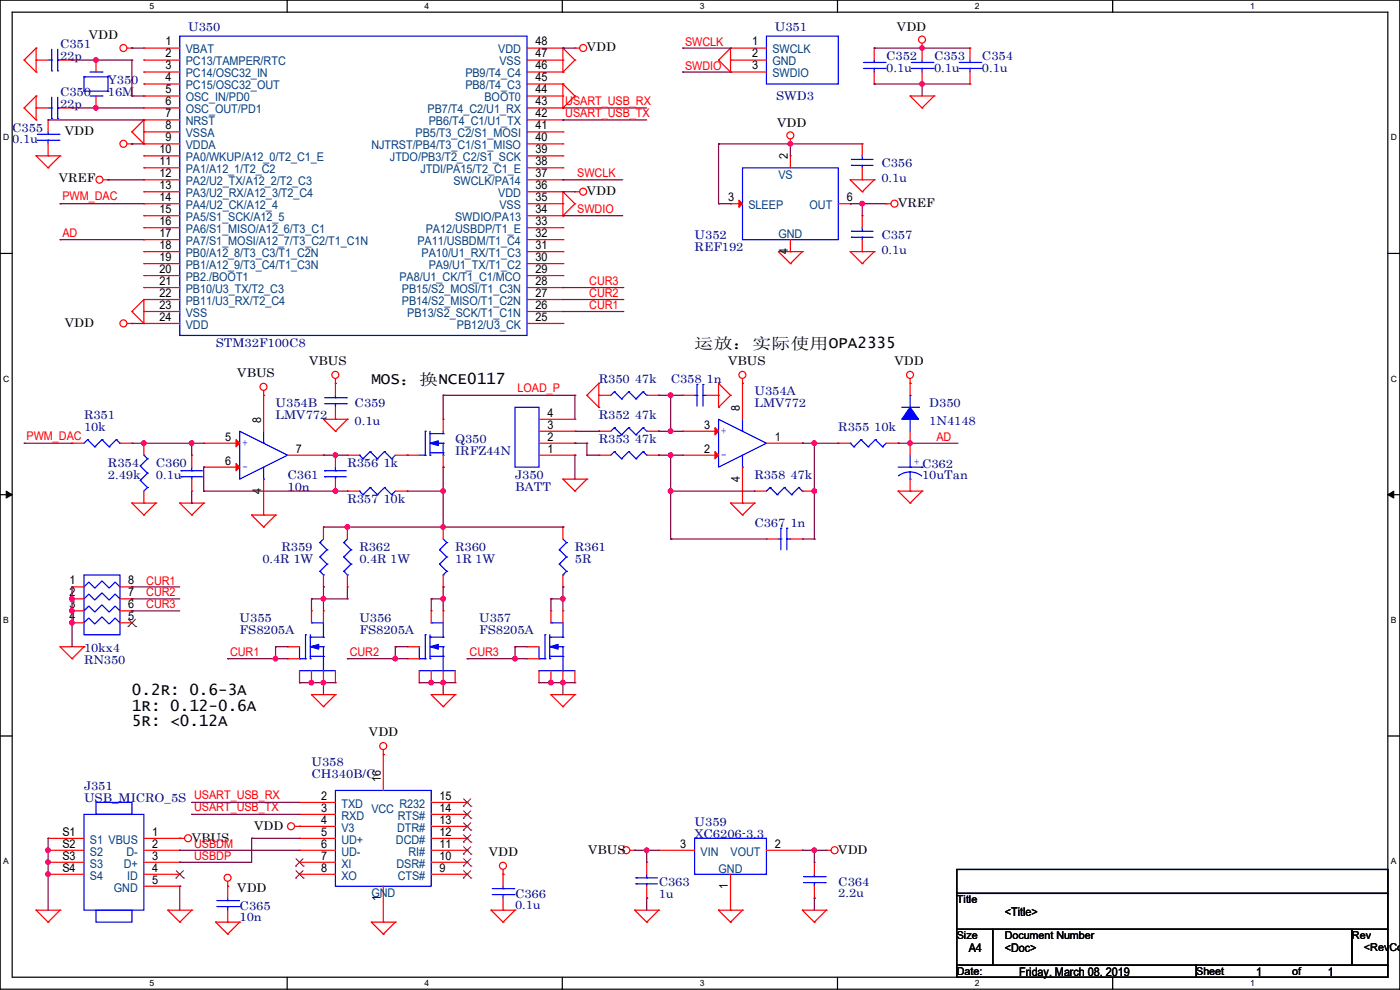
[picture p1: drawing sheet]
<svg xmlns="http://www.w3.org/2000/svg" width="297mm" height="210mm" viewBox="0 0 297 210" stroke-linecap="round" stroke-linejoin="round" font-family="sans-serif">
<path d="M0 0h297v209.8h-297zM2.6 2.6h291.8v204.7h-291.8z" fill="none" stroke="#000" stroke-width=".25"/>
<g fill="#fff">
<path d="M31.7 .3h1v2h-1z"/>
<path d="M31.7 207.6h1v1.9h-1z"/>
</g>
<path d="M60.9 0v2.6M60.9 207.3v2.5" fill="none" stroke="#000" stroke-width=".25"/>
<g fill="#fff">
<path d="M90.1 .3h1v2h-1z"/>
<path d="M90.1 207.6h1v1.9h-1z"/>
</g>
<path d="M119.3 0v2.6M119.3 207.3v2.5" fill="none" stroke="#000" stroke-width=".25"/>
<g fill="#fff">
<path d="M148.5 .3h.9v2h-.9z"/>
<path d="M148.5 207.6h.9v1.9h-.9z"/>
</g>
<path d="M177.7 0v2.6M177.7 207.3v2.5" fill="none" stroke="#000" stroke-width=".25"/>
<g fill="#fff">
<path d="M206.8 .3h1v2h-1z"/>
<path d="M206.8 207.6h1v1.9h-1z"/>
</g>
<path d="M236.1 0v2.6M236.1 207.3v2.5" fill="none" stroke="#000" stroke-width=".25"/>
<g fill="#fff">
<path d="M265.2 .3h1v2h-1z"/>
<path d="M265.2 207.6h1v1.9h-1z"/>
<path d="M.7 28.2h1.2v1.9h-1.2z"/>
<path d="M295.1 28.2h1.2v1.9h-1.2z"/>
<path d="M.7 79.3h1.2v2h-1.2z"/>
<path d="M295.1 79.3h1.2v2h-1.2z"/>
</g>
<path d="M0 53.8h2.6M294.4 53.8h2.6" fill="none" stroke="#000" stroke-width=".25"/>
<g fill="#fff">
<path d="M.7 130.5h1.2v2h-1.2z"/>
<path d="M295.1 130.5h1.1v2h-1.1z"/>
</g>
<path d="M0 104.9h2.6M294.4 104.9h2.6" fill="none" stroke="#000" stroke-width=".25"/>
<path d="M1.3 104.2l1.3 .7-1.3 .8zM294.4 104.9l1.3-.7v1.5z" fill="#000" stroke="#000" stroke-width=".21"/>
<g fill="#fff">
<path d="M.7 181.7h1.2v2h-1.2z"/>
<path d="M295.1 181.7h1.1v2h-1.1z"/>
</g>
<path d="M0 156.1h2.6M294.4 156.1h2.6M203 184.4h91.4v5.1h-91.4zM203 189.5h91.4v7.6h-91.4zM203 197.1h7.6v7.7h-7.6zM210.6 197.1h76.2v7.7h-76.2zM286.8 197.1h7.6v7.7h-7.6zM203 204.8h50.8v2.5h-50.8zM253.8 204.8h40.6v2.5h-40.6z" fill="none" stroke="#000" stroke-width=".25"/>
<g fill="none" stroke="#f00" stroke-width=".25">
<path d="M5.1 12.7h.1M5.1 12.7l2.6 2.6M7.7 15.3h.1M7.7 10.2h.1M7.7 12.7h.1M7.7 10.2v5.1M7.7 10.2l-2.6 2.5M7.7 12.7h2.5M12.7 12.7h2.6M15.3 12.7h.1M20.4 12.7h.1M20.4 12.7v2.6"/>
<path d="M27 10.2h1M28 10.2h.1M30.5 10.2h.1M30.5 12.7h.1M30.5 15.3h.1M30.5 17.8h.1M30.5 10.2h7.6M30.5 12.7h7.6M30.5 15.3h7.6M30.5 17.8h7.6M111.8 10.2h7.6M111.8 12.7h7.6"/>
<path d="M111.8 15.3h7.6M111.8 17.8h7.6M119.4 10.2h.1M119.4 15.3h.1M119.4 17.8h.1M119.4 12.7h.1M119.4 10.2v5.1M119.4 17.8v5.1M119.4 10.2l2.6 2.5M119.4 17.8l2.6 2.6M122 12.7h.1M122 10.2h.1"/>
<path d="M122 10.2h1M122 12.7l-2.6 2.6M152.4 12.7h.1M152.4 12.7l2.6 2.6M155 15.3h.1M155 10.2h.1M155 12.7h.1M155 10.2h7.6M155 10.2v5.1M155 10.2l-2.6 2.5M155 12.7h7.6M155 15.3h7.6"/>
<path d="M185.5 10.2h.1M185.5 17.8h.1M185.5 10.2v2.5M185.5 15.3v2.5M195.6 10.2h.1M195.6 17.8h.1M195.6 9.2v3.5M195.6 15.3v2.5M205.8 10.2h.1M205.8 17.8h.1M205.8 10.2v2.5M205.8 15.3v2.5"/>
<path d="M5.1 22.9h.1M5.1 22.9l2.6 2.5M7.7 33.1h.1M7.7 25.4h.1M7.7 20.4h.1M7.7 22.9h.1M7.7 33.1h5M7.7 33.1l2.5 2.5M7.7 20.4v5M7.7 20.4l-2.6 2.5M7.7 22.9h2.5M10.2 35.6h.1"/>
<path d="M10.2 25.4h.1M10.2 33.1h.1M10.2 25.4v2.6M10.2 30.5v2.6M12.7 33.1h.1M12.7 33.1l-2.5 2.5M12.7 22.9h2.6M15.3 22.9h.1M20.4 22.9h.1M20.4 20.4v2.5M21.9 38.1h1M22.9 38.1h.1"/>
<path d="M27 30.5h1M28 30.5h.1M28 28h.1M28 28l2.5 2.5M30.5 30.5h.1M30.5 25.4h.1M30.5 20.4h.1M30.5 22.9h.1M30.5 28h.1M30.5 33.1h.1M30.5 35.6h.1M30.5 38.1h.1"/>
<path d="M30.5 33.1h7.6M30.5 30.5h7.6M30.5 25.4v5.1M30.5 25.4l-2.5 2.6M30.5 38.1h7.6M30.5 20.4h7.6M30.5 22.9h7.6M30.5 25.4h7.6M30.5 28h7.6M30.5 35.6h7.6M111.8 33.1h7.6M111.8 30.5h7.6"/>
<path d="M111.8 38.1h7.6M111.8 20.4h7.6M111.8 22.9h7.6M111.8 25.4h7.6M111.8 28h7.6M111.8 35.6h7.6M119.4 22.9h.1M119.4 20.4h.1M119.4 25.4h.1M119.4 28h.1M119.4 30.5h.1M119.4 33.1h.1"/>
<path d="M119.4 35.6h.1M119.4 38.1h.1M122 20.4h.1M122 20.4l-2.6 2.5M167.7 30.5h.1M167.7 33.1h.1M167.7 29.5v1M167.7 33.1v2.5M180.4 38.1h.1M180.4 38.1h5.1M180.4 38.1l2.5 2.6M182.9 38.1h.1"/>
<path d="M182.9 30.5h.1M182.9 30.5v2.6M182.9 35.6v2.5M185.5 38.1h.1M185.5 38.1l-2.6 2.6M193.1 20.4h.1M193.1 20.4h5.1M193.1 20.4l2.5 2.5M195.6 22.9h.1M198.2 20.4h.1M198.2 20.4l-2.6 2.5M30.5 40.7h.1"/>
<path d="M30.5 45.8h.1M30.5 43.2h.1M30.5 48.3h.1M30.5 50.8h.1M30.5 53.4h.1M30.5 55.9h.1M30.5 58.5h.1M30.5 53.4h7.6M30.5 43.2h7.6M30.5 40.7h7.6M30.5 45.8h7.6M30.5 48.3h7.6"/>
<path d="M30.5 50.8h7.6M30.5 55.9h7.6M30.5 58.5h7.6M111.8 53.4h7.6M111.8 43.2h7.6M111.8 40.7h7.6M111.8 45.8h7.6M111.8 48.3h7.6M111.8 50.8h7.6M111.8 55.9h7.6M111.8 58.5h7.6M119.4 40.7h.1"/>
<path d="M119.4 45.8h.1M119.4 43.2h.1M119.4 48.3h.1M119.4 50.8h.1M119.4 53.4h.1M119.4 55.9h.1M119.4 58.5h.1M119.4 40.7v5.1M119.4 40.7l2.6 2.5M122 43.2h.1M122 40.7h.1M122 43.2l-2.6 2.6"/>
<path d="M122 40.7h1M155 43.2h.1M155 43.2h2.5M165.1 53.4h.1M165.1 53.4h5.1M165.1 53.4l2.6 2.5M167.7 55.9h.1M167.7 53.4h.1M167.7 50.8v2.6M170.2 53.4h.1M170.2 53.4l-2.5 2.5M177.8 43.2h2.6"/>
<path d="M180.4 53.4h.1M180.4 43.2h.1M180.4 53.4h5.1M180.4 53.4l2.5 2.5M182.9 40.7h.1M182.9 55.9h.1M182.9 53.4h.1M182.9 45.8h.1M182.9 45.8v2.5M182.9 50.8v2.6M185.5 53.4h.1M185.5 53.4l-2.6 2.5"/>
<path d="M188 43.2h.1M188 43.2h1M27 68.6h1M28 66.1h.1M28 68.6h.1M28 66.1l2.5 2.5M30.5 68.6h.1M30.5 63.5h.1M30.5 61h.1M30.5 66.1h.1M30.5 63.5v5.1M30.5 63.5l-2.5 2.6"/>
<path d="M30.5 68.6h7.6M30.5 61h7.6M30.5 63.5h7.6M30.5 66.1h7.6M111.8 68.6h7.6M111.8 61h7.6M111.8 63.5h7.6M111.8 66.1h7.6M119.4 61h.1M119.4 63.5h.1M119.4 66.1h.1M119.4 68.6h.1"/>
<path d="M15.3 94h.1M15.3 94h2.5M25.4 94h2.6M28 94h.1M30.5 94h.1M30.5 94v2.6M40.7 96.6h.1M40.7 96.6v2.5M43.2 94h.1M43.2 99.1h.1M43.2 94h7.6M43.2 99.1h7.6"/>
<path d="M55.9 83.9h.1M55.9 82.8v8.7M61 96.6h7.6M68.6 88.9h.1M68.6 96.6h.1M68.6 88.9h5.1M68.6 88.9l2.6 2.6M71.2 91.5h.1M71.2 81.3h.1M71.2 96.6h.1M71.2 88.9h.1M71.2 80.3v3.6"/>
<path d="M71.2 86.4v2.5M71.2 96.6v2.5M73.7 88.9h.1M73.7 96.6h.1M73.7 88.9l-2.5 2.6M73.7 96.6h2.5M83.9 96.6h5M86.4 96.6h.1M94 88.9h.1M94 99.1h.1M94 88.9v2.6M94 96.6v2.5"/>
<path d="M114.3 88.9h7.7M114.3 94h7.7M114.3 91.5h7.7M114.3 96.6h7.7M122 96.6h.1M122 94h.1M122 91.5h.1M122 88.9h.1M124.5 83.9h.1M124.5 83.9l2.5 2.5M127 86.4h.1M127 81.3h.1"/>
<path d="M127 91.5h.1M127 83.9h.1M127 96.6h.1M127 81.3v5.1M127 81.3l-2.5 2.6M127 91.5h2.6M127 96.6h2.6M127 83.9h2.6M137.2 91.5h2.5M137.2 96.6h2.5M137.2 83.9h2.5M139.7 91.5h.1"/>
<path d="M139.7 83.9h.1M139.7 96.6h.1M144.8 91.5h.1M144.8 96.6h.1M144.8 83.9h.1M144.8 91.5h7.6M144.8 96.6h7.6M144.8 83.9h2.6M149.9 83.9h2.5M152.4 81.3h.1M152.4 86.4h.1M152.4 83.9h.1"/>
<path d="M152.4 81.3v5.1M152.4 81.3l2.6 2.6M155 83.9h.1M155 83.9l-2.6 2.5M157.5 81.3h.1M157.5 80.3v8.6M157.5 99.1v7.6M162.6 94h7.6M170.2 94h.1M177.8 94h.1M177.8 94h2.6M188 94h2.5"/>
<path d="M190.5 94h.1M193.1 81.3h.1M193.1 94h.1M193.1 80.3v3.6M193.1 91.5v5.1M28 106.7h.1M28 106.7h5.1M28 106.7l2.5 2.6M30.5 109.3h.1M30.5 106.7h.1M30.5 104.2v2.5M33.1 106.7h.1"/>
<path d="M33.1 106.7l-2.6 2.6M38.1 106.7h.1M38.1 106.7h5.1M38.1 106.7l2.6 2.6M40.7 109.3h.1M40.7 104.2h.1M40.7 101.6v2.6M43.2 106.7h.1M43.2 106.7l-2.5 2.6M53.4 109.3h.1M53.4 109.3h5.1M53.4 109.3l2.5 2.5"/>
<path d="M55.9 111.8h.1M55.9 109.3h.1M55.9 101.6v7.7M58.5 109.3h.1M58.5 109.3l-2.6 2.5M68.6 111.8h.1M68.6 111.8v2.5M71.2 104.2h.1M71.2 101.6v2.6M73.7 104.2h.1M73.7 111.8h.1M73.7 104.2h2.5"/>
<path d="M73.7 111.8v2.5M83.9 104.2h2.5M86.4 104.2h.1M94 111.8h.1M94 111.8v2.5M119.4 101.6h.1M119.4 111.8h.1M119.4 101.6h5.1M119.4 101.6l2.6 2.6M119.4 111.8v2.5M122 104.2h.1M124.5 101.6h.1"/>
<path d="M124.5 101.6l-2.5 2.6M155 106.7h.1M155 106.7h5.1M155 106.7l2.5 2.6M157.5 109.3h.1M157.5 106.7h.1M160.1 106.7h.1M160.1 104.2h.1M160.1 104.2h2.5M160.1 106.7l-2.6 2.6M162.6 114.3h.1M162.6 114.3h2.5"/>
<path d="M167.7 114.3h2.5M170.2 114.3h.1M170.2 104.2h2.6M172.8 104.2h.1M190.5 104.2h.1M190.5 104.2h5.1M190.5 104.2l2.6 2.5M193.1 106.7h.1M193.1 104.2h.1M193.1 101.6v2.6M195.6 104.2h.1M195.6 104.2l-2.5 2.5"/>
<path d="M12.7 137.2h.1M12.7 137.2h5.1M12.7 137.2l2.6 2.5M15.3 139.7h.1M15.3 124.5h.1M15.3 127h.1M15.3 129.6h.1M15.3 132.1h.1M15.3 124.5h2.5M15.3 127h2.5M15.3 129.6h2.5M15.3 132.1h2.5"/>
<path d="M17.8 137.2h.1M17.8 137.2l-2.5 2.5M25.4 124.5h2.6M25.4 127h2.6M25.4 129.6h2.6M25.4 132.1h2.6M28 132.1h.1M28 129.6h.1M28 127h.1M28 124.5h.1M61 139.7h.1M61 137.2h.1"/>
<path d="M61 137.2h2.5M61 139.7h2.5M66.1 129.6h.1M66.1 129.6v2.5M68.6 124.5h.1M68.6 129.6h.1M68.6 122v2.5M68.6 129.6v2.5M73.7 124.5h.1M73.7 122v2.5M86.4 139.7h.1M86.4 137.2h.1"/>
<path d="M86.4 137.2h2.5M86.4 139.7h2.5M91.5 129.6h.1M91.5 129.6v2.5M94 124.5h.1M94 129.6h.1M94 122v2.5M94 129.6v2.5M111.8 139.7h.1M111.8 137.2h.1M111.8 137.2h2.5M111.8 139.7h2.5"/>
<path d="M116.9 129.6h.1M116.9 129.6v2.5M119.4 124.5h.1M119.4 129.6h.1M119.4 122v2.5M119.4 129.6v2.5M63.5 144.8h.1M63.5 142.3v2.5M66.1 147.4h.1M66.1 144.8h.1M66.1 147.4h5.1M66.1 147.4l2.5 2.5"/>
<path d="M66.1 142.3v2.5M68.6 149.9h.1M68.6 144.8h.1M68.6 142.3v2.5M71.2 147.4h.1M71.2 144.8h.1M71.2 142.3v2.5M71.2 147.4l-2.6 2.5M81.3 159v8.7M88.9 144.8h.1M88.9 142.3v2.5M91.5 147.4h.1"/>
<path d="M91.5 144.8h.1M91.5 147.4h5.1M91.5 147.4l2.5 2.5M91.5 142.3v2.5M94 149.9h.1M94 144.8h.1M94 142.3v2.5M96.6 147.4h.1M96.6 144.8h.1M96.6 147.4l-2.6 2.5M96.6 142.3v2.5M114.3 144.8h.1"/>
<path d="M114.3 142.3v2.5M116.9 147.4h.1M116.9 144.8h.1M116.9 147.4h5.1M116.9 147.4l2.5 2.5M116.9 142.3v2.5M119.4 149.9h.1M119.4 144.8h.1M119.4 142.3v2.5M122 147.4h.1M122 144.8h.1M122 147.4l-2.6 2.5"/>
<path d="M122 142.3v2.5M10.2 177.8h.1M10.2 177.8h7.6M30.5 177.8h8.7M38.1 177.8h.1M62.5 175.3h8.7M63.5 175.3h.1M63.5 170.2h.1M63.5 172.8h.1M63.5 177.8h.1M63.5 177.8h7.7M63.5 170.2h7.7"/>
<path d="M63.5 172.8h7.7M81.3 160.1h.1M91.5 175.3h7.6M91.5 177.8h7.6M91.5 170.2h7.6M91.5 172.8h7.6M99.1 177.8h.1M99.1 175.3h.1M99.1 172.8h.1M99.1 170.2h.1M7.7 193.1h.1M7.7 193.1h5"/>
<path d="M7.7 193.1l2.5 2.5M10.2 195.6h.1M10.2 185.5h.1M10.2 182.9h.1M10.2 180.4h.1M10.2 180.4h7.6M10.2 182.9h7.6M10.2 185.5h7.6M12.7 193.1h.1M12.7 193.1l-2.5 2.5M30.5 180.4h7.6M30.5 182.9h7.6"/>
<path d="M30.5 185.5h7.6M30.5 188h7.6M35.6 193.1h.1M35.6 193.1h5.1M35.6 193.1l2.5 2.5M38.1 195.6h.1M38.1 180.4h.1M38.1 182.9h.1M38.1 185.5h.1M38.1 188h.1M40.7 193.1h.1M40.7 193.1l-2.6 2.5"/>
<path d="M45.8 195.6h.1M45.8 195.6h5M45.8 195.6l2.5 2.6M48.3 198.2h.1M48.3 188h.1M48.3 195.6h.1M48.3 187v3.5M48.3 193.1v2.5M50.8 195.6h.1M50.8 195.6l-2.5 2.6M63.5 180.4h.1M63.5 182.9h.1"/>
<path d="M63.5 185.5h.1M63.5 180.4h7.7M63.5 182.9h7.7M63.5 185.5h7.7M78.8 195.6h.1M78.8 195.6h5.1M78.8 195.6l2.5 2.6M81.3 198.2h.1M81.3 195.6h.1M81.3 188v7.6M83.9 195.6h.1M83.9 195.6l-2.6 2.6"/>
<path d="M91.5 180.4h7.6M91.5 182.9h7.6M91.5 185.5h7.6M99.1 185.5h.1M99.1 182.9h.1M99.1 180.4h.1M104.2 193.1h.1M104.2 193.1h5.1M104.2 193.1l2.5 2.5M106.7 185.5h.1M106.7 195.6h.1M106.7 193.1h.1"/>
<path d="M106.7 184.4v3.6M106.7 190.5v2.6M109.3 193.1h.1M109.3 193.1l-2.6 2.5M133.6 180.4h1.1M134.7 193.1h.1M134.7 180.4h.1M134.7 193.1h5M134.7 193.1l2.5 2.5M137.2 195.6h.1M137.2 190.5h.1M137.2 182.9h.1"/>
<path d="M137.2 182.9v2.6M137.2 188v2.5M139.7 193.1h.1M139.7 180.4h.1M139.7 193.1l-2.5 2.5M139.7 180.4h7.7M152.4 193.1h.1M152.4 193.1h5.1M152.4 193.1l2.6 2.5M155 195.6h.1M155 193.1h.1M155 185.5v7.6"/>
<path d="M157.5 193.1h.1M157.5 193.1l-2.5 2.5M162.6 180.4h7.6M170.2 193.1h.1M170.2 180.4h.1M170.2 193.1h5.1M170.2 193.1l2.6 2.5M172.8 195.6h.1M172.8 182.9h.1M172.8 190.5h.1M172.8 182.9v2.6M172.8 188v2.5"/>
<path d="M175.3 193.1h.1M175.3 180.4h.1M175.3 193.1l-2.5 2.5M175.3 180.4h1"/>
<circle cx="26.2" cy="10.2" r=".74"/>
<circle cx="123.7" cy="10.2" r=".74"/>
<circle cx="195.6" cy="8.4" r=".74"/>
<circle cx="21.1" cy="38.1" r=".74"/>
<circle cx="26.2" cy="30.5" r=".74"/>
<circle cx="167.7" cy="28.7" r=".74"/>
<circle cx="123.7" cy="40.7" r=".74"/>
<circle cx="189.8" cy="43.2" r=".74"/>
<circle cx="26.2" cy="68.6" r=".74"/>
<circle cx="71.1" cy="79.5" r=".74"/>
<circle cx="157.5" cy="79.5" r=".74"/>
<circle cx="193.1" cy="79.5" r=".74"/>
<circle cx="55.9" cy="82.1" r=".74"/>
<circle cx="81.3" cy="158.3" r=".74"/>
<circle cx="39.9" cy="177.8" r=".74"/>
<circle cx="61.7" cy="175.3" r=".74"/>
<circle cx="48.3" cy="186.2" r=".74"/>
<circle cx="106.7" cy="183.7" r=".74"/>
<circle cx="132.9" cy="180.4" r=".74"/>
<circle cx="177.1" cy="180.4" r=".74"/>
</g>
<g fill="none" stroke="#00f" stroke-width=".25">
<path d="M10.2 12.7h.8M11 15h.1M11 12.7h.1M11 10.5v4.5M12.2 12.7h.1M12.2 15h.1M12.2 12.7h.5M12.2 10.5v4.5M17.8 16.3h.1M17.8 19.3h.1M17.8 19.3h5.1M17.8 16.3h5.1"/>
<path d="M17.8 16.3v3M19.1 15.3h2.5M21.6 15.3h.1M22.9 19.3h.1M22.9 16.3h.1M22.9 16.3v3M38.1 7.7h73.7v63.5h-73.7zM162.6 7.7h15.2v10.1h-15.2zM183.2 14.5h4.5M183.2 13.3h4.5M185.5 13.3h.1M185.5 14.5h.1"/>
<path d="M185.5 12.7v.6M185.5 14.5v.8M187.7 14.5h.1M187.7 13.3h.1M193.3 14.5h4.6M193.3 13.3h4.6M195.6 13.3h.1M195.6 14.5h.1M195.6 12.7v.6M195.6 14.5v.8M197.9 14.5h.1M197.9 13.3h.1"/>
<path d="M203.5 14.5h4.6M203.5 13.3h4.6M205.8 13.3h.1M205.8 14.5h.1M205.8 12.7v.6M205.8 14.5v.8M208.1 14.5h.1M208.1 13.3h.1M7.9 29.8h4.6M7.9 28.5h4.6M10.2 28.5h.1M10.2 29.8h.1"/>
<path d="M10.2 28v.5M10.2 29.8v.7M10.2 22.9h.8M11 25.2h.1M11 22.9h.1M11 20.6v4.6M12.2 22.9h.1M12.2 25.2h.1M12.2 20.6v4.6M12.2 22.9h.5M12.5 29.8h.1M12.5 28.5h.1"/>
<path d="M19.1 20.4h2.5M21.6 20.4h.1M157.5 35.6h20.3v15.2h-20.3zM180.6 33.8h.1M180.6 35.1h.1M180.6 33.8h4.6M180.6 35.1h4.6M182.9 35.1h.1M182.9 33.8h.1M182.9 33.1v.7M182.9 35.1v.5M180.6 49.1h.1"/>
<path d="M180.6 50.3h.1M180.6 49.1h4.6M180.6 50.3h4.6M182.9 50.3h.1M182.9 49.1h.1M182.9 48.3v.8M182.9 50.3v.5M18.6 93.3h.1M18.6 93.3l-.8 .7M18.6 93.3l1.5 1.5M20.1 94.8h.1M21.6 93.3h.1"/>
<path d="M21.6 93.3l-1.5 1.5M21.6 93.3l1.6 1.5M23.2 94.8h.1M24.7 93.3h.1M24.7 93.3l-1.5 1.5M24.7 93.3l.7 .7M25.4 94h.1M29.8 98.8h.1M29.8 98.8l1.5 1.6M30.5 96.6h.1M30.5 96.6l.8 .7M31.3 97.3h.1"/>
<path d="M31.3 97.3l-1.5 1.5M38.4 99.9h.1M38.4 99.9h4.6M40.7 99.9h.1M40.7 99.1v.8M50.8 91.5l10.2 5.1-10.2 5zM55.9 94h.1M55.9 91.5v2.5M55.9 99.1v2.5M68.9 99.9h.1M68.9 99.9h4.5M68.9 85.6h4.5"/>
<path d="M68.9 84.4h4.5M71.2 99.9h.1M71.2 84.4h.1M71.2 85.6h.1M71.2 83.9v.5M71.2 85.6v.8M71.2 99.1v.8M73.4 85.6h.1M73.4 84.4h.1M76.2 96.6h.1M76.2 96.6l.8 .7M77 97.3h.1"/>
<path d="M78.5 95.8h.1M78.5 95.8l1.6 1.5M78.5 95.8l-1.5 1.5M80.1 97.3h.1M81.6 95.8h.1M81.6 95.8l1.5 1.5M81.6 95.8l-1.5 1.5M83.1 97.3h.1M83.9 96.6l-.8 .7M88.9 96.6h1.3M90.2 96.6h.1M90.2 91.5h.1"/>
<path d="M90.2 91.5v5.1M91.2 96.6h.1M91.2 92h.1M91.2 91.5v5.1M91.2 92h2.8M91.2 96.1h2.8M93 94h1M94 92h.1M94 94h.1M94 96.6h.1M94 96.1h.1M94 91.5v.5"/>
<path d="M94 94v2.6M109.3 86.4h5v12.7h-5zM130.3 90.7h.1M130.3 83.1h.1M130.3 95.8h.1M130.3 90.7l-.7 .8M130.3 90.7l1.6 1.5M130.3 83.1l-.7 .8M130.3 83.1l1.6 1.5M130.3 95.8l-.7 .8M130.3 95.8l1.6 1.5M131.9 92.2h.1"/>
<path d="M131.9 84.6h.1M131.9 97.3h.1M133.4 90.7h.1M133.4 83.1h.1M133.4 95.8h.1M133.4 90.7l-1.5 1.5M133.4 90.7l1.5 1.5M133.4 83.1l-1.5 1.5M133.4 83.1l1.5 1.5M133.4 95.8l-1.5 1.5M133.4 95.8l1.5 1.5M134.9 92.2h.1"/>
<path d="M134.9 84.6h.1M134.9 97.3h.1M136.4 90.7h.1M136.4 83.1h.1M136.4 95.8h.1M136.4 90.7l-1.5 1.5M136.4 90.7l.8 .8M136.4 83.1l-1.5 1.5M136.4 83.1l.8 .8M136.4 95.8l-1.5 1.5M136.4 95.8l.8 .8M137.2 91.5h.1"/>
<path d="M137.2 83.9h.1M137.2 96.6h.1M147.4 83.9h.5M147.9 83.9h.1M147.9 81.6h.1M147.9 81.6v4.5M149.1 81.6h.1M149.1 83.9h.1M149.1 83.9h.8M149.1 81.6v4.5M152.4 88.9l10.2 5.1-10.2 5.1zM157.5 91.5h.1"/>
<path d="M157.5 99.1h.1M157.5 88.9v2.6M157.5 96.6v2.5M180.4 94h.1M180.4 94l.7 .8M181.1 94.8h.1M182.7 93.3h.1M182.7 93.3l1.5 1.5M182.7 93.3l-1.6 1.5M184.2 94.8h.1M185.7 93.3h.1M185.7 93.3l1.5 1.5"/>
<path d="M185.7 93.3l-1.5 1.5M187.2 94.8h.1M188 94l-.8 .8M190.5 99.1h5.1M191.3 86.4h3.6M193.1 99.1h.1M193.1 88.9h.1M193.1 83.9h.1M193.1 83.9v2.5M193.1 88.9v2.6M193.1 96.6v2.5M194.9 86.4h.1"/>
<path d="M195.6 99.1h.1M29.8 101.9h.1M29.8 101.9l1.5 1.5M31.3 103.4h.1M31.3 100.4h.1M31.3 103.4l-.8 .8M31.3 100.4l-1.5 1.5M38.4 101.1h.1M38.4 101.1h4.6M40.7 101.1h.1M40.7 101.1v.5M55.9 101.6h.1"/>
<path d="M67.9 115.1h.1M67.9 118.2h.1M67.9 115.1l1.5 1.5M67.9 118.2l1.5 1.5M68.6 114.3l-.7 .8M68.9 101.1h.1M68.9 101.1h4.5M69.4 116.6h.1M69.4 119.7h.1M69.4 116.6l-1.5 1.6M69.4 119.7l-1.5 1.5M71.2 101.1h.1"/>
<path d="M71.2 101.1v.5M72.9 115.1h.1M72.9 118.2h.1M72.9 115.1l1.6 1.5M72.9 118.2l1.6 1.5M73.7 114.3l-.8 .8M74.5 116.6h.1M74.5 119.7h.1M74.5 116.6l-1.6 1.6M74.5 119.7l-1.6 1.5M76.2 104.2h.1M76.2 104.2l.8 .7"/>
<path d="M77 104.9h.1M78.5 103.4h.1M78.5 103.4l1.6 1.5M78.5 103.4l-1.5 1.5M80.1 104.9h.1M81.6 103.4h.1M81.6 103.4l1.5 1.5M81.6 103.4l-1.5 1.5M83.1 104.9h.1M83.9 104.2l-.8 .7M93.3 116.6h.1M93.3 119.7h.1"/>
<path d="M93.3 116.6l1.5 1.6M93.3 119.7l1.5 1.5M94 114.3l.8 .8M94.8 115.1h.1M94.8 118.2h.1M94.8 115.1l-1.5 1.5M94.8 118.2l-1.5 1.5M118.7 116.6h.1M118.7 119.7h.1M118.7 116.6l1.5 1.6M118.7 119.7l1.5 1.5M119.4 114.3l.8 .8"/>
<path d="M120.2 115.1h.1M120.2 118.2h.1M120.2 115.1l-1.5 1.5M120.2 118.2l-1.5 1.5M163.4 103.4h.1M163.4 103.4l-.8 .8M163.4 103.4l1.5 1.5M164.9 104.9h.1M165.1 114.3h.6M165.7 114.3h.1M165.7 112.1h.1M165.7 112.1v4.5"/>
<path d="M166.4 103.4h.1M166.4 103.4l-1.5 1.5M166.4 103.4l1.5 1.5M166.9 112.1h.1M166.9 114.3h.1M166.9 114.3h.8M166.9 112.1v4.5M167.9 104.9h.1M169.5 103.4h.1M169.5 103.4l-1.6 1.5M169.5 103.4l.7 .8M170.2 104.2h.1"/>
<path d="M193.1 101.6h.1M193.1 100.1l1.5 .3 .9 .6M193.1 100.1l-1.1 .2-1.4 .7M193.1 100.1v1.5M17.8 122h7.6v12.7h-7.6zM17.8 124.5l1-1 1.3 1.3 1.5-1.6 1.6 1.6 1.2-1.3 1 1M17.8 127l1-1 1.3 1.3 1.5-1.5 1.6 1.5 1.2-1.3 1 1M17.8 129.6l1-1 1.3 1.2 1.5-1.5 1.6 1.5 1.2-1.2 1 1M17.8 132.1l1-1 1.3 1.3 1.5-1.5 1.6 1.5 1.2-1.3 1 1M63.5 139.7h.1M63.5 139.7h1.3M63.5 137.2v2.5"/>
<path d="M64.8 139.7h.1M64.8 134.7h.1M64.8 134.7v5M65.8 139.7h.1M65.8 135.2h.1M65.8 134.7v5M65.8 135.2h2.8M65.8 139.2h2.8M66.1 132.1h.1M66.1 132.1h2.5v3.1M67.6 137.2h1M67.9 121.2h.1"/>
<path d="M67.9 121.2l.7 .8M68.6 122h.1M68.6 135.2h.1M68.6 137.2h.1M68.6 139.2h.1M68.6 137.2v5.1M72.9 121.2h.1M72.9 121.2l.8 .8M73.7 122h.1M88.9 139.7h.1M88.9 139.7h1.3M88.9 137.2v2.5"/>
<path d="M90.2 139.7h.1M90.2 134.7h.1M90.2 134.7v5M91.2 139.7h.1M91.2 135.2h.1M91.2 135.2h2.8M91.2 139.2h2.8M91.2 134.7v5M91.5 132.1h.1M91.5 132.1h2.5v3.1M93 137.2h1M94 122h.1"/>
<path d="M94 135.2h.1M94 137.2h.1M94 139.2h.1M94 137.2v5.1M94.8 121.2h.1M94.8 121.2l-.8 .8M114.3 139.7h.1M114.3 139.7h1.3M114.3 137.2v2.5M115.6 139.7h.1M115.6 134.7h.1M115.6 134.7v5"/>
<path d="M116.6 139.7h.1M116.6 135.2h.1M116.6 135.2h2.8M116.6 139.2h2.8M116.6 134.7v5M116.9 132.1h.1M116.9 132.1h2.5v3.1M118.4 137.2h1M119.4 122h.1M119.4 135.2h.1M119.4 137.2h.1M119.4 139.2h.1"/>
<path d="M119.4 137.2v5.1M120.2 121.2h.1M120.2 121.2l-.8 .8M63.5 142.3h.1M63.5 142.3h7.7M68.6 142.3h.1M88.9 142.3h.1M88.9 142.3h7.7M94 142.3h.1M114.3 142.3h.1M114.3 142.3h7.7M119.4 142.3h.1"/>
<path d="M17.8 172.8h12.7v20.3h-12.7zM20.4 170.2h7.6v2.6h-7.6zM71.2 167.7h20.3v20.3h-20.3zM147.4 177.8h15.2v7.7h-15.2zM20.4 193.1h7.6v2.5h-7.6zM46 192.3h4.6M46 191.1h4.6M48.3 191.1h.1M48.3 192.3h.1M48.3 190.5v.6M48.3 192.3v.8M50.6 192.3h.1"/>
<path d="M50.6 191.1h.1M104.4 189.8h4.6M104.4 188.5h4.6M106.7 188.5h.1M106.7 189.8h.1M106.7 188v.5M106.7 189.8v.7M109 189.8h.1M109 188.5h.1M134.9 186.2h.1M134.9 187.5h.1M134.9 186.2h4.6"/>
<path d="M134.9 187.5h4.6M137.2 187.5h.1M137.2 186.2h.1M137.2 185.5v.7M137.2 187.5v.5M170.5 187.2h4.5M170.5 186h4.5M172.8 186h.1M172.8 187.2h.1M172.8 185.5v.5M172.8 187.2v.8M175 187.2h.1"/>
<path d="M175 186h.1"/>
</g>
<g fill="none" stroke="#804000" stroke-width=".21">
<path d="M27.2 132.9h.1M27.2 131.4l1.6 1.5M28.7 131.4l-1.5 1.5M28.8 132.9h.1M98.3 178.6h.1M98.3 176.1h.1M98.3 173.6h.1M98.3 171h.1M98.3 179.6l1.6 1.6M98.3 177.1l1.6 1.5M98.3 174.5l1.6 1.6M98.3 172l1.6 1.6"/>
<path d="M98.3 169.5l1.6 1.5M99.9 179.6l-1.6 1.6M99.9 177.1l-1.6 1.5M99.9 174.5l-1.6 1.6M99.9 172l-1.6 1.6M99.9 169.5l-1.6 1.5M99.9 178.6h.1M99.9 176.1h.1M99.9 173.6h.1M99.9 171h.1M37.3 186.3h.1M37.4 184.7l1.5 1.6"/>
<path d="M38.9 184.7l-1.6 1.6M38.9 186.3h.1M62.7 183.7h.1M62.7 186.3h.1M62.8 182.2l1.5 1.5M62.8 184.7l1.5 1.6M64.3 182.2l-1.6 1.5M64.3 184.7l-1.6 1.6M64.3 183.7h.1M64.3 186.3h.1M98.3 186.3h.1M98.3 183.7h.1"/>
<path d="M98.3 181.2h.1M98.3 184.7l1.6 1.6M98.3 182.2l1.6 1.5M99.9 184.7l-1.6 1.6M99.9 182.2l-1.6 1.5M99.9 186.3h.1M99.9 183.7h.1M99.9 181.2h.1"/>
</g>
<g fill="#f00" stroke="#f00" stroke-width=".25">
<path d="M50.1 93.3l.7 .7-.7 .8z"/>
<path d="M50.1 98.3l.7 .8-.7 .8z"/>
<path d="M156.8 42.5l.7 .7-.7 .8z"/>
<path d="M151.7 90.7l.7 .8-.7 .7z"/>
<path d="M151.7 95.8l.7 .8-.7 .7z"/>
</g>
<g fill="#00f" stroke="#00f" stroke-width=".25">
<path d="M65.8 137.2l1.8-.5v1z"/>
<path d="M91.2 137.2l1.8-.5v1z"/>
<path d="M116.6 137.2l1.8-.5v1z"/>
<path d="M91.2 94l1.8-.5v1z"/>
<path d="M193.1 86.4l1.8 2.5h-3.6z" fill-rule="evenodd"/>
</g>
<g fill="none" stroke="#800040" stroke-width=".25">
<path d="M15.3 12.7h.1M15.3 12.7h12.7M20.4 12.7h.1M28 12.7h.1M28 10.2h.1M28 12.7v7.7M28 10.2h2.5M119.4 10.2h.1M119.4 10.2h2.6M144.8 10.2h.1M144.8 15.3h.1M144.8 10.2h10.2"/>
<path d="M144.8 15.3h10.2M185.5 10.2h.1M185.5 17.8h.1M185.5 10.2h20.3M185.5 17.8h20.3M195.6 10.2h.1M195.6 17.8h.1M195.6 17.8v2.6M10.2 25.4h.1M10.2 25.4h20.3M15.3 22.9h.1M15.3 22.9h15.2"/>
<path d="M20.4 22.9h.1M22.9 38.1h.1M22.9 38.1h7.6M28 30.5h.1M28 20.4h.1M28 30.5h2.5M28 20.4h2.5M119.4 38.1h.1M119.4 22.9h.1M119.4 25.4h.1M119.4 22.9h17.8M119.4 25.4h17.8"/>
<path d="M119.4 38.1h12.7M152.4 30.5h.1M152.4 30.5h30.5M152.4 30.5v12.7M167.7 30.5h.1M167.7 30.5v2.6M12.7 43.2h.1M12.7 50.8h.1M12.7 43.2h17.8M12.7 50.8h17.8M119.4 45.8h.1M119.4 40.7h.1"/>
<path d="M119.4 45.8h12.7M119.4 40.7h2.6M152.4 43.2h.1M152.4 43.2h2.6M180.4 43.2h.1M180.4 43.2h7.6M182.9 43.2h.1M182.9 43.2v2.6M28 68.6h.1M28 68.6h2.5M119.4 66.1h12.7M119.4 63.5h12.7"/>
<path d="M119.4 61h12.7M132.1 66.1h.1M132.1 63.5h.1M132.1 61h.1M5.1 94h.1M5.1 94h10.2M28 94h15.2M30.5 94h.1M40.7 94h.1M40.7 94v2.6M43.2 99.1h.1M43.2 99.1v5.1"/>
<path d="M68.6 96.6h.1M68.6 96.6h5.1M71.2 96.6h.1M94 99.1h.1M94 83.9h.1M94 83.9v5M94 99.1v12.7M94 83.9h28M122 96.6h.1M122 83.9h.1M122 94h.1M122 94h2.5"/>
<path d="M122 83.9v5M122 96.6v5M122 91.5h5M124.5 96.6h.1M124.5 94h.1M124.5 96.6h2.5M124.5 94v2.6M127 91.5h.1M139.7 91.5h.1M139.7 96.6h.1M139.7 83.9h.1M139.7 96.6h5.1"/>
<path d="M139.7 83.9h5.1M139.7 91.5h5.1M142.3 83.9h.1M142.3 96.6h.1M142.3 91.5h.1M142.3 83.9v7.6M142.3 96.6v17.7M170.2 94h.1M170.2 94h7.6M172.8 94h.1M172.8 94v20.3M190.5 94h.1"/>
<path d="M190.5 94h12.7M193.1 94h.1M40.7 106.7h.1M40.7 104.2v2.5M43.2 104.2h.1M43.2 104.2h30.5M68.6 111.8h50.8M71.2 104.2h.1M73.7 111.8h.1M86.4 104.2h7.6M94 111.8h.1M94 104.2h.1"/>
<path d="M119.4 111.8h.1M142.3 114.3h.1M142.3 104.2h.1M142.3 104.2h17.8M142.3 114.3h20.3M170.2 114.3h2.6M172.8 114.3h.1M172.8 104.2h.1M15.3 124.5h.1M15.3 127h.1M15.3 129.6h.1M15.3 132.1h.1"/>
<path d="M15.3 124.5v12.7M28 124.5h.1M28 127h.1M28 129.6h.1M28 127h10.1M28 124.5h10.1M28 129.6h10.1M48.3 139.7h.1M48.3 139.7h12.7M58.5 137.2h.1M58.5 139.7h.1M58.5 137.2h2.5"/>
<path d="M58.5 137.2v2.5M66.1 127h.1M66.1 127h7.6M66.1 127v2.6M68.6 124.5h.1M68.6 127h.1M68.6 124.5v5.1M73.7 139.7h.1M73.7 127h.1M73.7 139.7h12.7M73.7 124.5v2.5M83.9 139.7h.1"/>
<path d="M83.9 137.2h.1M83.9 137.2h2.5M83.9 137.2v2.5M91.5 127h.1M91.5 127h2.5M91.5 127v2.6M94 124.5h.1M94 127h.1M94 124.5v5.1M99.1 139.7h.1M99.1 139.7h12.7M109.3 139.7h.1"/>
<path d="M109.3 137.2h.1M109.3 137.2h2.5M109.3 137.2v2.5M116.9 127h.1M116.9 127h2.5M116.9 127v2.6M119.4 124.5h.1M119.4 127h.1M119.4 124.5v5.1M63.5 144.8h.1M63.5 144.8h7.7M66.1 144.8h.1"/>
<path d="M68.6 144.8h.1M68.6 144.8v2.6M88.9 144.8h.1M88.9 144.8h7.7M91.5 144.8h.1M94 144.8h.1M94 144.8v2.6M114.3 144.8h.1M114.3 144.8h7.7M116.9 144.8h.1M119.4 144.8h.1M119.4 144.8v2.6"/>
<path d="M10.2 177.8h.1M10.2 177.8v15.3M40.7 172.8h.1M40.7 170.2h.1M40.7 172.8h22.8M40.7 170.2h22.8M53.4 177.8h.1M53.4 177.8h10.1M53.4 177.8v5.1h-15.3M10.2 180.4h.1M10.2 182.9h.1M10.2 185.5h.1"/>
<path d="M38.1 180.4h.1M38.1 182.9h.1M38.1 188h.1M38.1 180.4h25.4M38.1 188v5.1M134.7 180.4h.1M134.7 180.4h5M137.2 180.4h.1M137.2 190.5h.1M137.2 180.4v2.5M137.2 190.5v2.6M170.2 180.4h.1"/>
<path d="M170.2 180.4h5.1M172.8 190.5h.1M172.8 180.4h.1M172.8 180.4v2.5M172.8 190.5v2.6"/>
</g>
<g fill="#f0f" stroke="#f0f" stroke-width=".25">
<circle cx="20.3" cy="12.7" r=".49"/>
<circle cx="20.3" cy="22.9" r=".49"/>
<circle cx="137.2" cy="180.4" r=".49"/>
<circle cx="172.7" cy="180.4" r=".49"/>
<circle cx="71.1" cy="96.5" r=".49"/>
<circle cx="71.1" cy="104.2" r=".49"/>
<circle cx="94" cy="104.2" r=".49"/>
<circle cx="94" cy="111.8" r=".49"/>
<circle cx="167.7" cy="30.5" r=".49"/>
<circle cx="182.9" cy="43.2" r=".49"/>
<circle cx="195.6" cy="10.2" r=".49"/>
<circle cx="195.6" cy="17.8" r=".49"/>
<circle cx="193.1" cy="94" r=".49"/>
<circle cx="58.4" cy="139.7" r=".49"/>
<circle cx="66.1" cy="144.8" r=".49"/>
<circle cx="68.6" cy="144.8" r=".49"/>
<circle cx="68.6" cy="127" r=".49"/>
<circle cx="83.8" cy="139.7" r=".49"/>
<circle cx="94" cy="144.8" r=".49"/>
<circle cx="91.5" cy="144.8" r=".49"/>
<circle cx="94" cy="127" r=".49"/>
<circle cx="119.4" cy="127" r=".49"/>
<circle cx="109.2" cy="139.7" r=".49"/>
<circle cx="119.4" cy="144.8" r=".49"/>
<circle cx="116.9" cy="144.8" r=".49"/>
<circle cx="15.3" cy="127" r=".49"/>
<circle cx="15.3" cy="129.6" r=".49"/>
<circle cx="15.3" cy="132.1" r=".49"/>
<circle cx="142.3" cy="83.8" r=".49"/>
<circle cx="142.3" cy="96.5" r=".49"/>
<circle cx="172.7" cy="94" r=".49"/>
<circle cx="10.2" cy="180.4" r=".49"/>
<circle cx="10.2" cy="182.9" r=".49"/>
<circle cx="10.2" cy="185.4" r=".49"/>
<circle cx="142.3" cy="91.5" r=".49"/>
<circle cx="30.5" cy="94" r=".49"/>
<circle cx="40.7" cy="94" r=".49"/>
<circle cx="73.7" cy="111.8" r=".49"/>
<circle cx="142.3" cy="104.2" r=".49"/>
<circle cx="172.7" cy="104.2" r=".49"/>
</g>
<g font-size="3.3">
<text x="147.4" y="74">运放：实际使用OPA2335</text>
<text x="78.8" y="81.4">MOS：换NCE0117</text>
<text x="28" y="147.4">0.2R: 0.6-3A</text>
<text x="28" y="150.7">1R: 0.12-0.6A</text>
<text x="28" y="154.1">5R: &lt;0.12A</text>
</g>
<g font-size="2.5" fill="#000080">
<text x="12.7" y="10.1">C351</text>
<text x="39.9" y="6.6">U350</text>
<text x="164.4" y="6.6">U351</text>
<text x="12.7" y="12.7">22p</text>
<text x="22.9" y="17.7">Y350</text>
<text x="188" y="12.7">C352</text>
<text x="188" y="15.2">0.1u</text>
<text x="198.2" y="12.7">C353</text>
<text x="198.2" y="15.2">0.1u</text>
<text x="208.3" y="12.7">C354</text>
<text x="208.3" y="15.2">0.1u</text>
<text x="12.7" y="20.3">C350</text>
<text x="12.7" y="22.8">22p</text>
<text x="22.9" y="20.3">16M</text>
<text x="164.6" y="21.3">SWD3</text>
<text x="2.6" y="27.9">C355</text>
<text x="2.6" y="30.4">0.1u</text>
<text x="187" y="35.5">C356</text>
<text x="187" y="38.6">0.1u</text>
<text x="147.4" y="50.8">U352</text>
<text x="147.4" y="53.3">REF192</text>
<text x="187" y="50.8">C357</text>
<text x="187" y="53.8">0.1u</text>
<text x="45.8" y="73.6">STM32F100C8</text>
<text x="127" y="81.2">R350 47k</text>
<text x="142.3" y="81.2">C358 1n</text>
<text x="160.1" y="83.8">U354A</text>
<text x="17.8" y="88.9">R351</text>
<text x="58.5" y="86.3">U354B</text>
<text x="58.5" y="88.9">LMV772</text>
<text x="75.2" y="86.3">C359</text>
<text x="127" y="88.9">R352 47k</text>
<text x="160.1" y="86.3">LMV772</text>
<text x="197.1" y="86.3">D350</text>
<text x="17.8" y="91.4">10k</text>
<text x="75.2" y="90.1">0.1u</text>
<text x="96.6" y="93.9">Q350</text>
<text x="127" y="93.9">R353 47k</text>
<text x="177.8" y="91.4">R355 10k</text>
<text x="197.1" y="90.1">1N4148</text>
<text x="22.9" y="99">R354</text>
<text x="22.9" y="101.6">2.49k</text>
<text x="33.1" y="99">C360</text>
<text x="33.1" y="101.6">0.1u</text>
<text x="61" y="101.6">C361</text>
<text x="73.7" y="99">R356 1k</text>
<text x="96.6" y="96.5">IRFZ44N</text>
<text x="109.3" y="101.6">J350</text>
<text x="160.1" y="101.6">R358 47k</text>
<text x="195.6" y="101.6">10uTan</text>
<text x="61" y="104.1">10n</text>
<text x="73.7" y="106.6">R357 10k</text>
<text x="109.3" y="104.1">BATT</text>
<text x="160.1" y="111.7">C367 1n</text>
<text x="55.7" y="119.3">0.4R 1W</text>
<text x="59.7" y="116.8">R359</text>
<text x="76.2" y="116.8">R362</text>
<text x="76.2" y="119.3">0.4R 1W</text>
<text x="96.6" y="116.8">R360</text>
<text x="96.6" y="119.3">1R 1W</text>
<text x="122" y="116.8">R361</text>
<text x="122" y="119.3">5R</text>
<text x="50.8" y="132">U355</text>
<text x="50.8" y="134.6">FS8205A</text>
<text x="76.2" y="132">U356</text>
<text x="76.2" y="134.6">FS8205A</text>
<text x="101.6" y="132">U357</text>
<text x="101.6" y="134.6">FS8205A</text>
<text x="17.8" y="140.9">RN350</text>
<text x="17.8" y="138.4">10kx4</text>
<text x="17.8" y="167.6">J351</text>
<text x="66.1" y="162.5">U358</text>
<text x="66.1" y="165.1">CH340B/C</text>
<text x="17.8" y="170.1">USB_MICRO_5S USART_USB_RX</text>
<text x="147.4" y="175.2">U359</text>
<text x="147.4" y="177.8">XC6206-3.3</text>
<text x="109.3" y="190.5">C366</text>
<text x="139.7" y="187.9">C363</text>
<text x="139.7" y="190.5">1u</text>
<text x="177.8" y="187.9">C364</text>
<text x="177.8" y="190.2">2.2u</text>
<text x="50.8" y="193">C365</text>
<text x="50.8" y="195.3">10n</text>
<text x="109.3" y="192.7">0.1u</text>
</g>
<g font-size="2.5">
<text x="18.8" y="8.3">VDD</text>
<text x="35.1" y="9.7">1</text>
<text x="113.6" y="9.7">48</text>
<text x="124.5" y="10.9">VDD</text>
<text x="159.6" y="9.7">1</text>
<text x="190.3" y="6.6">VDD</text>
<text x="35.1" y="12.2">2</text>
<text x="35.1" y="14.7">3</text>
<text x="35.1" y="17.3">4</text>
<text x="113.6" y="12.2">47</text>
<text x="113.6" y="14.7">46</text>
<text x="113.6" y="17.3">45</text>
<text x="159.6" y="12.2">2</text>
<text x="159.6" y="14.7">3</text>
<text x="35.1" y="19.8">5</text>
<text x="35.1" y="22.4">6</text>
<text x="113.6" y="19.8">44</text>
<text x="113.6" y="22.4">43</text>
<text x="13.8" y="28.7">VDD</text>
<text x="35.1" y="24.9">7</text>
<text x="35.1" y="27.4">8</text>
<text x="35.1" y="30">9</text>
<text x="113.6" y="24.9">42</text>
<text x="113.6" y="27.4">41</text>
<text x="113.6" y="30">40</text>
<text x="164.9" y="26.9">VDD</text>
<text x="33.8" y="32.5">10</text>
<text x="33.8" y="35.1">11</text>
<text x="113.6" y="32.5">39</text>
<text x="113.6" y="35.1">38</text>
<text x="167.1" y="33.8" transform="rotate(-90 167.1 33.8)">2</text>
<text x="12.5" y="38.6">VREF</text>
<text x="33.8" y="37.6">12</text>
<text x="33.8" y="40.1">13</text>
<text x="113.6" y="37.6">37</text>
<text x="113.6" y="40.1">36</text>
<text x="124.5" y="41.4">VDD</text>
<text x="33.8" y="45.2">15</text>
<text x="33.8" y="42.7">14</text>
<text x="33.8" y="47.8">16</text>
<text x="113.6" y="42.7">35</text>
<text x="113.6" y="45.2">34</text>
<text x="113.6" y="47.8">33</text>
<text x="154.5" y="42.7">3</text>
<text x="179.6" y="42.7">6</text>
<text x="190.5" y="43.9">VREF</text>
<text x="33.8" y="50.3">17</text>
<text x="33.8" y="52.8">18</text>
<text x="113.6" y="50.3">32</text>
<text x="113.6" y="52.8">31</text>
<text x="167.1" y="53.9" transform="rotate(-90 167.1 53.9)">4</text>
<text x="33.8" y="55.4">19</text>
<text x="33.8" y="57.9">20</text>
<text x="113.6" y="55.4">30</text>
<text x="113.6" y="57.9">29</text>
<text x="33.8" y="60.5">21</text>
<text x="33.8" y="63">22</text>
<text x="33.8" y="65.5">23</text>
<text x="113.6" y="60.5">28</text>
<text x="113.6" y="63">27</text>
<text x="113.6" y="65.5">26</text>
<text x="13.8" y="69.3">VDD</text>
<text x="33.8" y="68.1">24</text>
<text x="113.6" y="68.1">25</text>
<text x="65.6" y="77.4">VBUS</text>
<text x="154.5" y="77.4">VBUS</text>
<text x="189.8" y="77.4">VDD</text>
<text x="50.3" y="80">VBUS</text>
<text x="55.4" y="89.7" transform="rotate(-90 55.4 89.7)">8</text>
<text x="116.1" y="88.4">4</text>
<text x="157" y="87.2" transform="rotate(-90 157 87.2)">8</text>
<text x="47.8" y="93.5">5</text>
<text x="116.1" y="93.5">2</text>
<text x="116.1" y="90.9">3</text>
<text x="149.4" y="90.9">3</text>
<text x="164.4" y="93.5">1</text>
<text x="47.8" y="98.6">6</text>
<text x="62.8" y="96">7</text>
<text x="116.1" y="96">1</text>
<text x="149.4" y="96">2</text>
<text x="55.4" y="104.7" transform="rotate(-90 55.4 104.7)">4</text>
<text x="157" y="102.2" transform="rotate(-90 157 102.2)">4</text>
<text x="14.8" y="124">1</text>
<text x="27.2" y="124">8</text>
<text x="14.8" y="126.5">2</text>
<text x="14.8" y="129">3</text>
<text x="14.8" y="131.6">4</text>
<text x="27.2" y="131.6">5</text>
<text x="27.2" y="129">6</text>
<text x="27.2" y="126.5">7</text>
<text x="78.3" y="156.2">VDD</text>
<text x="80.8" y="165.9" transform="rotate(-90 80.8 165.9)">16</text>
<text x="68.1" y="169.7">2</text>
<text x="68.1" y="172.2">3</text>
<text x="93.3" y="172.2">14</text>
<text x="93.3" y="169.7">15</text>
<text x="13.3" y="179.8">S2</text>
<text x="13.3" y="177.3">S1</text>
<text x="32.3" y="177.3">1</text>
<text x="32.3" y="179.8">2</text>
<text x="40.7" y="178.5">VBUS</text>
<text x="53.9" y="176">VDD</text>
<text x="68.1" y="174.8">4</text>
<text x="68.1" y="177.3">5</text>
<text x="68.1" y="179.8">6</text>
<text x="93.3" y="179.8">11</text>
<text x="93.3" y="177.3">12</text>
<text x="93.3" y="174.8">13</text>
<text x="144.3" y="179.8">3</text>
<text x="164.4" y="179.8">2</text>
<text x="13.3" y="184.9">S4</text>
<text x="13.3" y="182.4">S3</text>
<text x="32.3" y="182.4">3</text>
<text x="32.3" y="184.9">4</text>
<text x="68.1" y="182.4">7</text>
<text x="68.1" y="184.9">8</text>
<text x="93.3" y="184.9">9</text>
<text x="93.3" y="182.4">10</text>
<text x="103.7" y="181.6">VDD</text>
<text x="124.8" y="181.1">VBUS</text>
<text x="177.8" y="181.1">VDD</text>
<text x="32.3" y="187.5">5</text>
<text x="50.3" y="189.2">VDD</text>
<text x="80.8" y="191.1" transform="rotate(-90 80.8 191.1)">1</text>
<text x="154.4" y="188.5" transform="rotate(-90 154.4 188.5)">1</text>
<text x="213.2" y="194.4">&lt;Title&gt;</text>
<text x="205.5" y="202">A4</text>
<text x="213.2" y="202">&lt;Doc&gt;</text>
<text x="216.2" y="207.1">Friday, March 08, 2019</text>
<text x="266.5" y="207.1">1</text>
<text x="281.7" y="207.1">1</text>
</g>
<g font-size="2.5" fill="#004080">
<text x="39.4" y="11.3">VBAT</text>
<text x="105.7" y="11.3">VDD</text>
<text x="163.9" y="11.3">SWCLK</text>
<text x="39.4" y="13.9">PC13/TAMPER/RTC</text>
<text x="39.4" y="16.4">PC14/OSC32_IN</text>
<text x="98.7" y="16.4">PB9/T4_C4</text>
<text x="106" y="13.9">VSS</text>
<text x="163.9" y="13.9">GND</text>
<text x="163.9" y="16.4">SWDIO</text>
<text x="39.4" y="19">PC15/OSC32_OUT</text>
<text x="39.4" y="21.5">OSC_IN/PD0</text>
<text x="98.7" y="19">PB8/T4_C3</text>
<text x="102.8" y="21.5">BOOT0</text>
<text x="39.4" y="24">OSC_OUT/PD1</text>
<text x="39.4" y="26.6">NRST</text>
<text x="39.4" y="29.1">VSSA</text>
<text x="88.2" y="29.1">PB5/T3_C2/S1_MOSI</text>
<text x="90.7" y="24">PB7/T4_C2/U1_RX</text>
<text x="91" y="26.6">PB6/T4_C1/U1_TX</text>
<text x="39.4" y="31.7">VDDA</text>
<text x="39.4" y="34.2">PA0/WKUP/A12_0/T2_C1_E</text>
<text x="78.8" y="31.7">NJTRST/PB4/T3_C1/S1_MISO</text>
<text x="82.7" y="34.2">JTDO/PB3/T2_C2/S1_SCK</text>
<text x="39.4" y="36.7">PA1/A12_1/T2_C2</text>
<text x="39.4" y="39.3">PA2/U2_TX/A12_2/T2_C3</text>
<text x="39.4" y="41.8">PA3/U2_RX/A12_3/T2_C4</text>
<text x="89.2" y="36.7">JTDI/PA15/T2_C1_E</text>
<text x="96.2" y="39.3">SWCLK/PA14</text>
<text x="105.7" y="41.8">VDD</text>
<text x="165.1" y="37.9">VS</text>
<text x="39.4" y="46.9">PA5/S1_SCK/A12_5</text>
<text x="39.4" y="44.4">PA4/U2_CK/A12_4</text>
<text x="96.6" y="46.9">SWDIO/PA13</text>
<text x="106" y="44.4">VSS</text>
<text x="158.8" y="44.4">SLEEP</text>
<text x="171.7" y="44.4">OUT</text>
<text x="39.4" y="49.4">PA6/S1_MISO/A12_6/T3_C1</text>
<text x="39.4" y="52">PA7/S1_MOSI/A12_7/T3_C2/T1_C1N</text>
<text x="88.6" y="52">PA11/USBDM/T1_C4</text>
<text x="90.3" y="49.4">PA12/USBDP/T1_E</text>
<text x="165.1" y="50.6">GND</text>
<text x="39.4" y="54.5">PB0/A12_8/T3_C3/T1_C2N</text>
<text x="39.4" y="57.1">PB1/A12_9/T3_C4/T1_C3N</text>
<text x="39.4" y="59.6">PB2./BOOT1</text>
<text x="84.8" y="59.6">PA8/U1_CK/T1_C1/MCO</text>
<text x="89.5" y="54.5">PA10/U1_RX/T1_C3</text>
<text x="91" y="57.1">PA9/U1_TX/T1_C2</text>
<text x="39.4" y="62.1">PB10/U3_TX/T2_C3</text>
<text x="39.4" y="64.7">PB11/U3_RX/T2_C4</text>
<text x="85.3" y="62.1">PB15/S2_MOSI/T1_C3N</text>
<text x="85.3" y="64.7">PB14/S2_MISO/T1_C2N</text>
<text x="39.4" y="67.2">VSS</text>
<text x="39.4" y="69.8">VDD</text>
<text x="86.4" y="67.2">PB13/S2_SCK/T1_C1N</text>
<text x="96.9" y="69.8">PB12/U3_CK</text>
<text x="72.4" y="171.4">TXD</text>
<text x="72.4" y="173.9">RXD</text>
<text x="78.8" y="172.5">VCC</text>
<text x="84.4" y="173.9">RTS#</text>
<text x="84.8" y="171.4">R232</text>
<text x="19.1" y="179">S1 VBUS</text>
<text x="72.4" y="176.4">V3</text>
<text x="72.4" y="179">UD+</text>
<text x="84" y="179">DCD#</text>
<text x="84.2" y="176.4">DTR#</text>
<text x="19.1" y="184.1">S3</text>
<text x="19.1" y="181.5">S2</text>
<text x="26.2" y="184.1">D+</text>
<text x="26.8" y="181.5">D-</text>
<text x="72.4" y="181.5">UD-</text>
<text x="72.4" y="184.1">XI</text>
<text x="84.1" y="184.1">DSR#</text>
<text x="86.7" y="181.5">RI#</text>
<text x="148.6" y="181.5">VIN</text>
<text x="152.4" y="185.2">GND</text>
<text x="155" y="181.5">VOUT</text>
<text x="19.1" y="186.6">S4</text>
<text x="24.2" y="189.1">GND</text>
<text x="27" y="186.6">ID</text>
<text x="72.4" y="186.6">XO</text>
<text x="78.8" y="190.3">GND</text>
<text x="84.4" y="186.6">CTS#</text>
</g>
<g font-size="2.5" fill="#f00">
<text x="145.3" y="9.7">SWCLK</text>
<text x="145.3" y="14.8">SWDIO</text>
<text x="119.9" y="22.2">USART_USB_RX</text>
<text x="119.9" y="24.7">USART_USB_TX</text>
<text x="122.5" y="37.6">SWCLK</text>
<text x="13.3" y="42.5">PWM_DAC</text>
<text x="122.5" y="45.3">SWDIO</text>
<text x="13.3" y="50.3">AD</text>
<text x="125" y="65.6">CUR1</text>
<text x="125" y="63">CUR2</text>
<text x="125" y="60.5">CUR3</text>
<text x="109.8" y="83.1">LOAD_P</text>
<text x="5.6" y="93.3">PWM_DAC</text>
<text x="198.7" y="93.5">AD</text>
<text x="31" y="124">CUR1</text>
<text x="31" y="126.5">CUR2</text>
<text x="31" y="129.1">CUR3</text>
<text x="48.8" y="139.2">CUR1</text>
<text x="74.2" y="139.2">CUR2</text>
<text x="99.6" y="139.2">CUR3</text>
<text x="41.2" y="172">USART_USB_TX</text>
<text x="41.2" y="179.9">USBDM</text>
<text x="41.2" y="182.4">USBDP</text>
</g>
<g font-size="2.3" fill="#00f">
<text x="51.4" y="94.6">+</text>
<text x="153" y="92.1">+</text>
<text x="51.4" y="99.7">-</text>
<text x="153" y="97.2">-</text>
<text x="193.8" y="98.7">+ C362</text>
</g>
<g font-size="2.3">
<text x="203" y="191.6">Title</text>
<text x="203" y="199.2">Size</text>
<text x="213.1" y="199.2">Document Number</text>
<text x="286.8" y="199.2">Rev</text>
<text x="289.4" y="201.8">&lt;RevCod</text>
<text x="203" y="206.8">Date:</text>
<text x="253.8" y="206.8">Sheet</text>
<text x="274.1" y="206.8">of</text>
</g>
<g font-size="1.8">
<text x="31.7" y="1.9">5</text>
<text x="90.1" y="1.9">4</text>
<text x="148.5" y="1.9">3</text>
<text x="206.8" y="1.9">2</text>
<text x="265.2" y="1.9">1</text>
<text x=".7" y="29.8">D</text>
<text x="295.1" y="29.8">D</text>
<text x=".7" y="80.9">C</text>
<text x="295.1" y="80.9">C</text>
<text x=".7" y="132.1">B</text>
<text x="295.1" y="132.1">B</text>
<text x=".7" y="183.3">A</text>
<text x="295.1" y="183.3">A</text>
<text x="31.7" y="209.2">5</text>
<text x="90.1" y="209.2">4</text>
<text x="148.5" y="209.2">3</text>
<text x="206.8" y="209.2">2</text>
<text x="265.2" y="209.2">1</text>
</g>
</svg>
